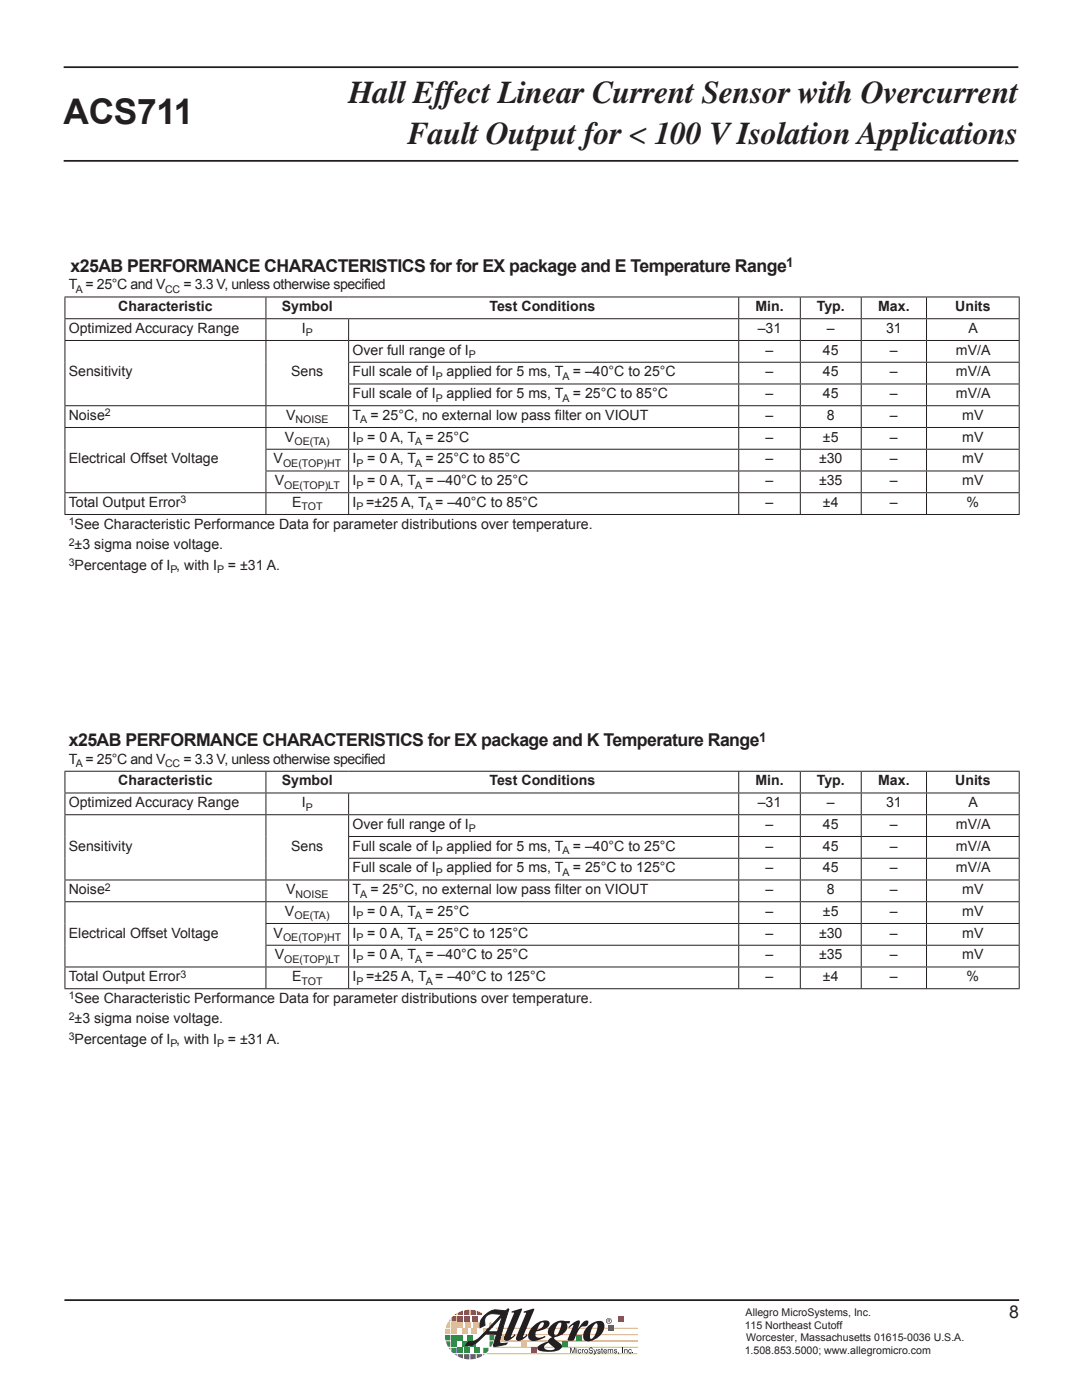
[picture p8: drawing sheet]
<svg xmlns="http://www.w3.org/2000/svg" width="216mm" height="279mm" viewBox="0 0 216 279" stroke-linecap="round" stroke-linejoin="round" font-family="sans-serif">
<path d="M12.7 13.4h190.5M12.7 32.1h190.5M12.9 259.5h190.5" fill="none" stroke="#231f20" stroke-width=".35"/>
<path d="M97.1 270.1h30M98.4 268.9h28.9M98.9 267.6h28.4" fill="none" stroke="#f99d33" stroke-width=".2"/>
<path d="M96.4 270.3h.3l-.3 .2z" fill="#593b97"/>
<path d="M89.9 263.2v.5h-.4z" fill="#f15a30"/>
<path d="M89.4 263.9h.5v1.1h-1z" fill="#f99d33"/>
<path d="M88.9 265.2h1v1h-1.1z" fill="#fff200"/>
<path d="M88.8 266.4h1.1v1.1h-1z" fill="#36b557"/>
<path d="M88.9 267.7h1v1.1a.75 .75 0 0 1-.9-.8z" fill="#00a6be"/>
<path d="M89.5 269h.4v.4z" fill="#0077c0"/>
<path d="M90.7 262.4l.4-.3v.3z" fill="#ed1556"/>
<path d="M90.1 263l.3-.4h.7v1.1h-1z" fill="#f15a30"/>
<path d="M90.1 263.9h1v1.1h-1z" fill="#f99d33"/>
<path d="M90.1 265.2h1v1h-1z" fill="#fff200"/>
<path d="M90.1 266.4h1v1.1h-1z" fill="#36b557"/>
<path d="M90.1 267.7h1v1.1h-1z" fill="#00a6be"/>
<path d="M90.1 269h1v1h-.7l-.3-.3z" fill="#0077c0"/>
<path d="M90.6 270.3h.5v.3z" fill="#593b97"/>
<path d="M91.3 262l1.1-.4v.8h-1.1z" fill="#ed1556"/>
<path d="M91.3 262.6h1.1v1.1h-1.1z" fill="#f15a30"/>
<path d="M91.3 263.9h1.1v1.1h-1.1z" fill="#f99d33"/>
<path d="M92.2 265.2h1.1v1h-1.1z" fill="#fff200"/>
<path d="M91.3 266.4h1.1v1.1h-1.1z" fill="#36b557"/>
<path d="M92.2 267.7h1.1v1.1h-1.1z" fill="#00a6be"/>
<path d="M91.3 269h1.1v1h-1.1z" fill="#0077c0"/>
<path d="M91.3 270.3h1.1v.8l-1.1-.4z" fill="#593b97"/>
<path d="M92.6 261.5l1.1-.1v1h-1.1z" fill="#ed1556"/>
<path d="M92.6 262.6h1.1v1.1h-1.1z" fill="#f15a30"/>
<path d="M92.9 263.9h1.1v1.1h-1.1z" fill="#f99d33"/>
<path d="M94.1 265.2h1.1v1h-1.1z" fill="#fff200"/>
<path d="M93.3 266.4h1.1v1.1h-1.1z" fill="#36b557"/>
<path d="M93.9 267.7h1.1v1.1h-1.1z" fill="#00a6be"/>
<path d="M92.6 269h1.1v1h-1.1z" fill="#0077c0"/>
<path d="M92.6 270.3h1.1v1l-1.1-.1z" fill="#593b97"/>
<path d="M93.9 261.4l1 .1v.9h-1z" fill="#ed1556"/>
<path d="M94.3 262.6h1v1.1h-1z" fill="#f15a30"/>
<path d="M96.5 265.2h1.1v1h-1.1z" fill="#fff200"/>
<path d="M94.7 269h1v1h-1z" fill="#0077c0"/>
<g fill="#593b97">
<path d="M93.9 270.3h1v.8l-1 .2z"/>
<path d="M95.1 270.3h1.1v.3l-1.1 .5z"/>
</g>
<path d="M94.5 263.9h1.1v1.1h-1.1z" fill="#f99d33"/>
<path d="M96.4 269h1.1a1.02 1.02 0 0 1-.5 1h-.6z" fill="#0077c0"/>
<path d="M97.7 263.9h.3l.5 1.1h-.8z" fill="#f99d33"/>
<path d="M97.7 266.4h1l-.2 1.1h-.8z" fill="#36b557"/>
<path d="M97.7 267.7h.8l-.1 .3a.76 .76 0 0 1-.7 .8z" fill="#00a6be"/>
<path d="M95.1 261.6l1.1 .5v.3h-1.1z" fill="#ed1556"/>
<path d="M99.8 266.4h1.1v1.1h-1.1z" fill="#fff200"/>
<path d="M106.1 269h1.1v1h-1.1z" fill="#ed1556"/>
<path d="M112.3 267.7h1v1.1h-1z" fill="#36b557"/>
<path d="M115 266.4h1.1v1.1h-1.1z" fill="#00a6be"/>
<path d="M123.3 262.7h1.1v1h-1.1z" fill="#f15a30"/>
<path d="M104 267.7h1.1v1.1h-1.1z" fill="#f99d33"/>
<g fill="#231f20">
<path d="M113.8 269h.2l.3 .9 .3-.9h.2v1.1h-.1v-1l-.3 1h-.2l-.3-1v1h-.1z"/>
<path d="M115.5 269.3h.4l.1 .2-.2-.1a.27 .27 0 0 0-.4 .2 .27 .27 0 0 0 .4 .3l.2-.1-.1 .1a.34 .34 0 0 1-.6 0z"/>
<path d="M116.1 269.3l.2 .1 .2-.2-.2 .4v.5h-.2z"/>
<path d="M117.6 269h.5l.2 .3-.4-.2-.3 .2 .7 .3a.42 .42 0 0 1-.4 .5 .42 .42 0 0 1-.5-.4l.5 .3 .3-.2-.6-.3-.1-.2z"/>
<path d="M118.4 269.3h.2l.2 .6 .2-.6h.1l-.4 1.1h-.2l.2-.3z"/>
<path d="M119.3 269.3l.2-.1 .3 .2-.4 .1 .4 .2-.1 .3-.5-.1v-.1l.3 .2 .2-.2-.4-.2z"/>
<path d="M120 269l.3 .3-.1 .1 .1 .7-.2-.1-.1-.6h-.1z"/>
<path d="M121.3 269.3l.1 .1 .8-.1 .1 .8h-.1v-.6l-.1-.1-.2 .2v.5h-.2l-.1-.7-.2 .2v.5h-.1z"/>
<path d="M122.6 269.3l.2-.1 .3 .2-.5 .1 .5 .2-.1 .3-.5-.1v-.1l.3 .2 .2-.2-.4-.2z"/>
<path d="M123.3 269.9h.2l-.2 .4z"/>
<path d="M124.2 269h.1v1.1h-.1z"/>
<path d="M124.6 269.3h.6v.8h-.1l-.1-.7h-.1l-.2 .2v.5h-.1z"/>
<path d="M125.5 269.3h.4l.1 .2-.1-.1a.27 .27 0 0 0-.4 .2 .27 .27 0 0 0 .3 .3l.2-.1v.1a.34 .34 0 0 1-.6 0z"/>
<path d="M126.2 269.9h.2v.2h-.2z"/>
<path d="M115 269.3v.8h.2v-.8zM115 269v.1h.2v-.1z"/>
<path d="M116.6 269.7a.4 .4 0 0 0 .8 0 .4 .4 0 0 0-.8 0zM116.7 269.7a.3 .3 0 0 1 .6 0 .3 .3 0 0 1-.6 0z"/>
<path d="M120.6 269.3a.42 .42 0 0 0-.2 .6 .42 .42 0 0 0 .6 .1l.1-.2-.3 .2-.3-.3h.6v-.2l-.1-.2zM120.6 269.4h.3l.1 .2h-.5z"/>
</g>
<path d="M98.9 265.1h28.4M99.1 266.3l28.2 .1" fill="none" stroke="#f99d33" stroke-width=".2"/>
<g fill="#231f20">
<path d="M102.1 261.7l1.8-.5 .3 .1-2.3 5.5 .8-.5 .2 .2a1.94 1.94 0 0 1-2.2 1l-.1-.6 1.9-4.8v-.1h-.4z"/>
<path d="M104.5 261.7l1.9-.5 .2 .1-2.3 5.6 .8-.6 .2 .2-1 .8a.92 .92 0 0 1-1.3 .1v-.6l1.9-4.6v-.3l-.4 .1z"/>
<path d="M106.4 264.6a2.45 2.45 0 0 1 3.2-.8 1.36 1.36 0 0 1-1.3 1.6l-1.3 .3 .1-.3a1.31 1.31 0 0 0 1.4-1.5 1.17 1.17 0 0 0-1.2 1.1 1.76 1.76 0 0 0-.3 1.8 1.75 1.75 0 0 0 1.8-.2v.2a3.8 3.8 0 0 1-2.9 .7 1.37 1.37 0 0 1-.1-2z"/>
<path d="M113.4 264.9l1.1-1a.88 .88 0 0 1 1.2-.2l-.4 1.6 1-1.4 .5-.3h.5a.82 .82 0 0 1-.1 .9 .82 .82 0 0 1-1 .2 4.9 4.9 0 0 0-1.6 2.7l-.6 .2-.8-.2 1.2-2.9-.8 .5z"/>
<path d="M117.2 264.8l.7-.6 1-.4v.3a3.2 3.2 0 0 0-1.1 3.1h.2a3.1 3.1 0 0 0 1.1-3.1h-.2v-.3a1.11 1.11 0 0 1 1.3-.1 1.11 1.11 0 0 1 .4 1.3 3.5 3.5 0 0 1-3.7 2.6 1.66 1.66 0 0 1 0-2.5z"/>
<path d="M110 264.4l.7-.4 .8-.4 .1 .4-.3 .3a3.1 3.1 0 0 0-.6 2.2h.1a1.5 1.5 0 0 0 1-1.4l.2-1-.2-.1h-.2l-.1-.4 2.3 .1-.2 .4h-.5a1.89 1.89 0 0 1-1.5 2.5l-.9 .3a.41 .41 0 0 0 .3 .6l.9 .7 .2 .4a1.83 1.83 0 0 1-2.1 1.2l-1.5-.1a1.2 1.2 0 0 1-1.3-.5 2.03 2.03 0 0 1 1.8-1.4l.3-.1 .1 .3-.2 .1a.67 .67 0 0 0-.6 .8 .67 .67 0 0 0 .8 .5h.7a.46 .46 0 0 0 .6-.3l-.7-.6a.77 .77 0 0 1-.3-1.3l.5-.4a1.15 1.15 0 0 1-.9-.8 1.15 1.15 0 0 1 .4-1.2z"/>
</g>
<path d="M100.2 262.6l-.9 3.2h-2zM96.7 262.6l-.8 1-.1 1.4 1-.5a1.63 1.63 0 0 1 1.5-2.3l1.8 .1-4.6 4.9a2.14 2.14 0 0 1-2 .5l-.6 .8a2.43 2.43 0 0 0 2.5-.8l1.5-1.4h2.2l-.7 2.2 .1 .2 2.4-.4 .3-.3-1.3 .1-.2-.3 .8-3.4 1-3.1-.1-.1-.7 .4a3.9 3.9 0 0 0-3 .2z" fill-rule="evenodd" fill="#231f20"/>
<path d="M96.7 262.6l1-.8a2.58 2.58 0 0 1 2-.3l1 .1 .7-.4 .1 .1-1 3.1-.8 3.4 .2 .3 1.3-.1-.3 .3-2.4 .4-.1-.2 .7-2.2h-2.2a8.8 8.8 0 0 1-2.6 2.1l-.8 .2-.6-.1 .6-.8a2.32 2.32 0 0 0 2.3-.9l4.3-4.5a3.1 3.1 0 0 0-3 .3 2.05 2.05 0 0 0-.3 1.9l-1 .5 .1-1.4zM100.2 262.6l-.9 3.2h-2z" fill="none" stroke="#231f20" stroke-width=".2"/>
<path d="M121.4 264.6h1.1v1h-1.1z" fill="#593b97"/>
<path d="M120.9 263.6a.6 .6 0 0 0 1.2 0 .6 .6 0 0 0-1.2 0zM121 263.6a.5 .5 0 0 1 1 0 .5 .5 0 0 1-1 0zM121.3 263.3v.6l.1-.2 .4 .2-.2-.2 .1-.2v-.2zM121.4 263.4h.2v.2h-.2z" fill-rule="evenodd" fill="#231f20"/>
<g fill="none" stroke="#231f20" stroke-width=".2">
<path d="M12.9 59.3h190.6M13 59.4v4.1M53.1 59.4v4.1M147.4 59.4v4.1M159.7 59.4v4.1M171.9 59.4v4.1M184.9 59.4v4.1M203.4 59.4v4.1M12.9 63.6h190.6M13 63.7v4.2M13 68v12.9M53.1 63.7v4.2"/>
<path d="M53.1 68v12.9M69.5 72.3h134M69.5 76.6h134M69.6 63.7v4.2M69.6 68v4.2M69.6 72.4v4.1M69.6 76.7v4.2M147.4 68v4.2M147.4 63.7v4.2M147.4 72.4v4.1M147.4 76.7v4.2M159.7 68v4.2"/>
<path d="M159.7 72.4v4.1M159.7 76.7v4.2M159.7 63.7v4.2M171.9 68v4.2M171.9 72.4v4.1M171.9 76.7v4.2M171.9 63.7v4.2M184.9 63.7v4.2M184.9 68v4.2M184.9 72.4v4.1M184.9 76.7v4.2M203.4 63.7v4.2"/>
<path d="M203.4 68v4.2M203.4 72.4v4.1M203.4 76.7v4.2M203.5 68h-190.6M12.9 81h190.6M12.9 85.3h190.6M12.9 98.3h190.6M13 81.1v4.1M13 85.4v12.8M13 98.4v4.2M53 89.7h150.5M53 94h150.5"/>
<path d="M53.1 81.1v4.1M53.1 85.4v4.2M53.1 89.7v4.2M53.1 94.1v4.1M53.1 98.4v4.2M69.6 81.1v4.1M69.6 85.4v4.2M69.6 89.7v4.2M69.6 94.1v4.1M69.6 98.4v4.2M147.4 81.1v4.1M147.4 85.4v4.2"/>
<path d="M147.4 89.7v4.2M147.4 94.1v4.1M147.4 98.4v4.2M159.7 81.1v4.1M159.7 85.4v4.2M159.7 89.7v4.2M159.7 94.1v4.1M159.7 98.4v4.2M171.9 81.1v4.1M171.9 85.4v4.2M171.9 89.7v4.2M171.9 94.1v4.1"/>
<path d="M171.9 98.4v4.2M184.9 81.1v4.1M184.9 85.4v4.2M184.9 89.7v4.2M184.9 94.1v4.1M184.9 98.4v4.2M203.4 81.1v4.1M203.4 85.4v4.2M203.4 89.7v4.2M203.4 94.1v4.1M203.4 98.4v4.2M12.9 102.7h190.6"/>
<path d="M12.9 153.9h190.6M13 154v4.2M13 158.3v4.2M53.1 154v4.2M53.1 158.3v4.2M69.6 158.3v4.2M147.4 154v4.2M147.4 158.3v4.2M159.7 154v4.2M159.7 158.3v4.2M171.9 154v4.2M171.9 158.3v4.2"/>
<path d="M184.9 154v4.2M184.9 158.3v4.2M203.4 154v4.2M203.4 158.3v4.2M203.5 158.3h-190.6M12.9 175.6h190.6M12.9 180h190.6M12.9 162.6h172M13 162.7v12.8M13 175.7v4.2M53.1 162.7v12.8M53.1 175.7v4.2"/>
<path d="M69.5 166.9h134M69.5 171.3h134M69.6 162.7v4.2M69.6 175.7v4.2M69.6 167v4.2M69.6 171.4v4.1M147.4 162.7v4.2M147.4 175.7v4.2M147.4 167v4.2M147.4 171.4v4.1M159.7 162.7v4.2M159.7 167v4.2"/>
<path d="M159.7 171.4v4.1M159.7 175.7v4.2M171.9 162.7v4.2M171.9 167v4.2M171.9 171.4v4.1M171.9 175.7v4.2M184.9 162.6h18.6M184.9 162.7v4.2M184.9 167v4.2M184.9 171.4v4.1M184.9 175.7v4.2M203.4 162.7v4.2"/>
<path d="M203.4 167v4.2M203.4 171.4v4.1M203.4 175.7v4.2M12.9 197.3h190.6M12.9 193h190.6M13 180v12.9M13 193.1v4.1M53 184.3h150.5M53 188.6h150.5M53.1 180v4.2M53.1 184.4v4.2M53.1 188.7v4.2"/>
<path d="M53.1 193.1v4.1M69.6 180v4.2M69.6 184.4v4.2M69.6 188.7v4.2M69.6 193.1v4.1M147.4 180v4.2M147.4 184.4v4.2M147.4 188.7v4.2M147.4 193.1v4.1M159.7 180v4.2M159.7 184.4v4.2M159.7 188.7v4.2"/>
<path d="M159.7 193.1v4.1M171.9 180v4.2M171.9 184.4v4.2M171.9 188.7v4.2M171.9 193.1v4.1M184.9 180v4.2M184.9 184.4v4.2M184.9 188.7v4.2M184.9 193.1v4.1M203.4 180v4.2M203.4 184.4v4.2M203.4 188.7v4.2"/>
<path d="M203.4 193.1v4.1"/>
</g>
<text font-size="7.1" fill="#231f20" x="12.7" y="24.8">ACS711</text>
<g font-size="6.3" fill="#231f20">
<text x="69.5" y="20.6">Hall Effect Linear Current Sensor with Overcurrent</text>
<text x="81.3" y="28.7">Fault Output for &lt; 100 V Isolation Applications</text>
</g>
<g font-size="3.5" fill="#231f20">
<text x="14.1" y="54.2">x25AB PERFORMANCE CHARACTERISTICS for for EX package and E Temperature Range</text>
<text x="13.7" y="148.9">x25AB PERFORMANCE CHARACTERISTICS for EX package and K Temperature Range</text>
<text x="201.4" y="263.1">8</text>
</g>
<g font-size="2.8" fill="#231f20">
<text x="13.7" y="57.7">T = 25°C and V</text>
<text x="36.6" y="57.7">= 3.3 V, unless otherwise specified</text>
<text x="23.6" y="62.1">Characteristic</text>
<text x="56.2" y="62.1">Symbol</text>
<text x="97.7" y="62.1">Test Conditions</text>
<text x="150.7" y="62.1">Min.</text>
<text x="163" y="62.1">Typ.</text>
<text x="175.2" y="62.1">Max.</text>
<text x="190.6" y="62.1">Units</text>
<text x="13.7" y="66.4">Optimized Accuracy Range</text>
<text x="60.2" y="66.4">I</text>
<text x="70.3" y="70.8">Over full range of I</text>
<text x="151.2" y="66.4">–31</text>
<text x="152.8" y="70.8">–</text>
<text x="164.2" y="70.8">45</text>
<text x="165" y="66.4">–</text>
<text x="176.8" y="66.4">31</text>
<text x="177.6" y="70.8">–</text>
<text x="190.7" y="70.8">mV/A</text>
<text x="193.3" y="66.4">A</text>
<text x="13.7" y="75.1">Sensitivity</text>
<text x="58.1" y="75.1">Sens</text>
<text x="70.3" y="75.1">Full scale of I</text>
<text x="89.1" y="75.1">applied for 5 ms, T = –40°C to 25°C</text>
<text x="152.8" y="75.1">–</text>
<text x="164.2" y="75.1">45</text>
<text x="177.6" y="75.1">–</text>
<text x="190.7" y="75.1">mV/A</text>
<text x="13.7" y="83.8">Noise</text>
<text x="57.1" y="83.8">V</text>
<text x="70.3" y="79.4">Full scale of I</text>
<text x="70.3" y="83.8">T = 25°C, no external low pass filter on VIOUT</text>
<text x="89.1" y="79.4">applied for 5 ms, T = 25°C to 85°C</text>
<text x="152.8" y="83.8">–</text>
<text x="152.8" y="79.4">–</text>
<text x="164.2" y="79.4">45</text>
<text x="165" y="83.8">8</text>
<text x="177.6" y="83.8">–</text>
<text x="177.6" y="79.4">–</text>
<text x="190.7" y="79.4">mV/A</text>
<text x="192" y="83.8">mV</text>
<text x="56.9" y="88.1">V</text>
<text x="70.3" y="88.1">I</text>
<text x="73.3" y="88.1">= 0 A, T = 25°C</text>
<text x="152.8" y="88.1">–</text>
<text x="164.2" y="88.1">±5</text>
<text x="177.6" y="88.1">–</text>
<text x="192" y="88.1">mV</text>
<text x="13.7" y="92.5">Electrical Offset Voltage</text>
<text x="54.6" y="92.5">V</text>
<text x="70.3" y="92.5">I</text>
<text x="73.3" y="92.5">= 0 A, T = 25°C to 85°C</text>
<text x="152.8" y="92.5">–</text>
<text x="163.4" y="92.5">±30</text>
<text x="177.6" y="92.5">–</text>
<text x="192" y="92.5">mV</text>
<text x="13.7" y="101.2">Total Output Error</text>
<text x="54.8" y="96.8">V</text>
<text x="58.3" y="101.2">E</text>
<text x="70.3" y="96.8">I</text>
<text x="70.3" y="101.2">I =±25 A, T = –40°C to 85°C</text>
<text x="73.3" y="96.8">= 0 A, T = –40°C to 25°C</text>
<text x="152.8" y="101.2">–</text>
<text x="152.8" y="96.8">–</text>
<text x="163.4" y="96.8">±35</text>
<text x="164.2" y="101.2">±4</text>
<text x="177.6" y="101.2">–</text>
<text x="177.6" y="96.8">–</text>
<text x="192" y="96.8">mV</text>
<text x="192.9" y="101.2">%</text>
<text x="14.9" y="105.5">See Characteristic Performance Data for parameter distributions over temperature.</text>
<text x="14.9" y="109.6">±3 sigma noise voltage.</text>
<text x="14.9" y="113.7">Percentage of I , with I</text>
<text x="45.5" y="113.7">= ±31 A.</text>
<text x="13.7" y="152.4">T = 25°C and V</text>
<text x="36.6" y="152.4">= 3.3 V, unless otherwise specified</text>
<text x="13.7" y="161.1">Optimized Accuracy Range</text>
<text x="23.6" y="156.7">Characteristic</text>
<text x="56.2" y="156.7">Symbol</text>
<text x="60.2" y="161.1">I</text>
<text x="97.7" y="156.7">Test Conditions</text>
<text x="150.7" y="156.7">Min.</text>
<text x="151.2" y="161.1">–31</text>
<text x="163" y="156.7">Typ.</text>
<text x="165" y="161.1">–</text>
<text x="175.2" y="156.7">Max.</text>
<text x="176.8" y="161.1">31</text>
<text x="190.6" y="156.7">Units</text>
<text x="193.3" y="161.1">A</text>
<text x="70.3" y="165.4">Over full range of I</text>
<text x="152.8" y="165.4">–</text>
<text x="164.2" y="165.4">45</text>
<text x="177.6" y="165.4">–</text>
<text x="190.7" y="165.4">mV/A</text>
<text x="13.7" y="169.8">Sensitivity</text>
<text x="58.1" y="169.8">Sens</text>
<text x="70.3" y="169.8">Full scale of I</text>
<text x="89.1" y="169.8">applied for 5 ms, T = –40°C to 25°C</text>
<text x="152.8" y="169.8">–</text>
<text x="164.2" y="169.8">45</text>
<text x="177.6" y="169.8">–</text>
<text x="190.7" y="169.8">mV/A</text>
<text x="13.7" y="178.4">Noise</text>
<text x="57.1" y="178.4">V</text>
<text x="70.3" y="174.1">Full scale of I</text>
<text x="70.3" y="178.4">T = 25°C, no external low pass filter on VIOUT</text>
<text x="89.1" y="174.1">applied for 5 ms, T = 25°C to 125°C</text>
<text x="152.8" y="178.4">–</text>
<text x="152.8" y="174.1">–</text>
<text x="164.2" y="174.1">45</text>
<text x="165" y="178.4">8</text>
<text x="177.6" y="178.4">–</text>
<text x="177.6" y="174.1">–</text>
<text x="190.7" y="174.1">mV/A</text>
<text x="192" y="178.4">mV</text>
<text x="56.9" y="182.8">V</text>
<text x="70.3" y="182.8">I</text>
<text x="73.3" y="182.8">= 0 A, T = 25°C</text>
<text x="152.8" y="182.8">–</text>
<text x="164.2" y="182.8">±5</text>
<text x="177.6" y="182.8">–</text>
<text x="192" y="182.8">mV</text>
<text x="13.7" y="187.1">Electrical Offset Voltage</text>
<text x="54.6" y="187.1">V</text>
<text x="54.8" y="191.5">V</text>
<text x="70.3" y="187.1">I</text>
<text x="70.3" y="191.5">I</text>
<text x="73.3" y="187.1">= 0 A, T = 25°C to 125°C</text>
<text x="73.3" y="191.5">= 0 A, T = –40°C to 25°C</text>
<text x="152.8" y="187.1">–</text>
<text x="152.8" y="191.5">–</text>
<text x="163.4" y="187.1">±30</text>
<text x="163.4" y="191.5">±35</text>
<text x="177.6" y="187.1">–</text>
<text x="177.6" y="191.5">–</text>
<text x="192" y="187.1">mV</text>
<text x="192" y="191.5">mV</text>
<text x="13.7" y="195.8">Total Output Error</text>
<text x="58.3" y="195.8">E</text>
<text x="70.3" y="195.8">I =±25 A, T = –40°C to 125°C</text>
<text x="152.8" y="195.8">–</text>
<text x="164.2" y="195.8">±4</text>
<text x="177.6" y="195.8">–</text>
<text x="192.9" y="195.8">%</text>
<text x="14.9" y="200.1">See Characteristic Performance Data for parameter distributions over temperature.</text>
<text x="14.9" y="204.2">±3 sigma noise voltage.</text>
<text x="14.9" y="208.3">Percentage of I , with I</text>
<text x="45.5" y="208.3">= ±31 A.</text>
</g>
<g font-size="2.6" fill="#231f20">
<text x="156.9" y="53.3">1</text>
<text x="151.5" y="148">1</text>
</g>
<g font-size="2.1" fill="#231f20">
<text x="15.2" y="58.5">A</text>
<text x="33" y="58.5">CC</text>
<text x="61" y="67.1">P</text>
<text x="93.5" y="71.5">P</text>
<text x="87" y="75.8">P</text>
<text x="112.2" y="75.8">A</text>
<text x="20.9" y="83.1">2</text>
<text x="87" y="80.2">P</text>
<text x="112.2" y="80.2">A</text>
<text x="58.7" y="88.8">OE(TA)</text>
<text x="59" y="84.5">NOISE</text>
<text x="71.1" y="88.8">P</text>
<text x="71.8" y="84.5">A</text>
<text x="82.8" y="88.8">A</text>
<text x="56.5" y="93.2">OE(TOP)HT</text>
<text x="71.1" y="93.2">P</text>
<text x="82.8" y="93.2">A</text>
<text x="36" y="100.4">3</text>
<text x="56.7" y="97.5">OE(TOP)LT</text>
<text x="60.2" y="101.9">TOT</text>
<text x="71.1" y="97.5">P</text>
<text x="71.1" y="101.9">P</text>
<text x="82.8" y="97.5">A</text>
<text x="85" y="101.9">A</text>
<text x="13.7" y="104.8">1</text>
<text x="13.7" y="108.9">2</text>
<text x="13.7" y="113">3</text>
<text x="34" y="114.4">P</text>
<text x="43.3" y="114.4">P</text>
<text x="15.2" y="153.1">A</text>
<text x="33" y="153.1">CC</text>
<text x="61" y="161.8">P</text>
<text x="93.5" y="166.1">P</text>
<text x="87" y="170.5">P</text>
<text x="112.2" y="170.5">A</text>
<text x="20.9" y="177.7">2</text>
<text x="59" y="179.1">NOISE</text>
<text x="71.8" y="179.1">A</text>
<text x="87" y="174.8">P</text>
<text x="112.2" y="174.8">A</text>
<text x="58.7" y="183.5">OE(TA)</text>
<text x="71.1" y="183.5">P</text>
<text x="82.8" y="183.5">A</text>
<text x="56.5" y="187.8">OE(TOP)HT</text>
<text x="71.1" y="187.8">P</text>
<text x="82.8" y="187.8">A</text>
<text x="36" y="195.1">3</text>
<text x="56.7" y="192.2">OE(TOP)LT</text>
<text x="60.2" y="196.5">TOT</text>
<text x="71.1" y="192.2">P</text>
<text x="71.1" y="196.5">P</text>
<text x="82.8" y="192.2">A</text>
<text x="85" y="196.5">A</text>
<text x="13.7" y="199.4">1</text>
<text x="13.7" y="203.5">2</text>
<text x="13.7" y="207.6">3</text>
<text x="34" y="209">P</text>
<text x="43.3" y="209">P</text>
<text x="148.8" y="262.6">Allegro MicroSystems, Inc.</text>
<text x="148.6" y="265.2">115 Northeast Cutoff</text>
<text x="148.9" y="267.7">Worcester, Massachusetts 01615-0036 U.S.A.</text>
<text x="148.6" y="270.3">1.508.853.5000; www.allegromicro.com</text>
</g>
</svg>
